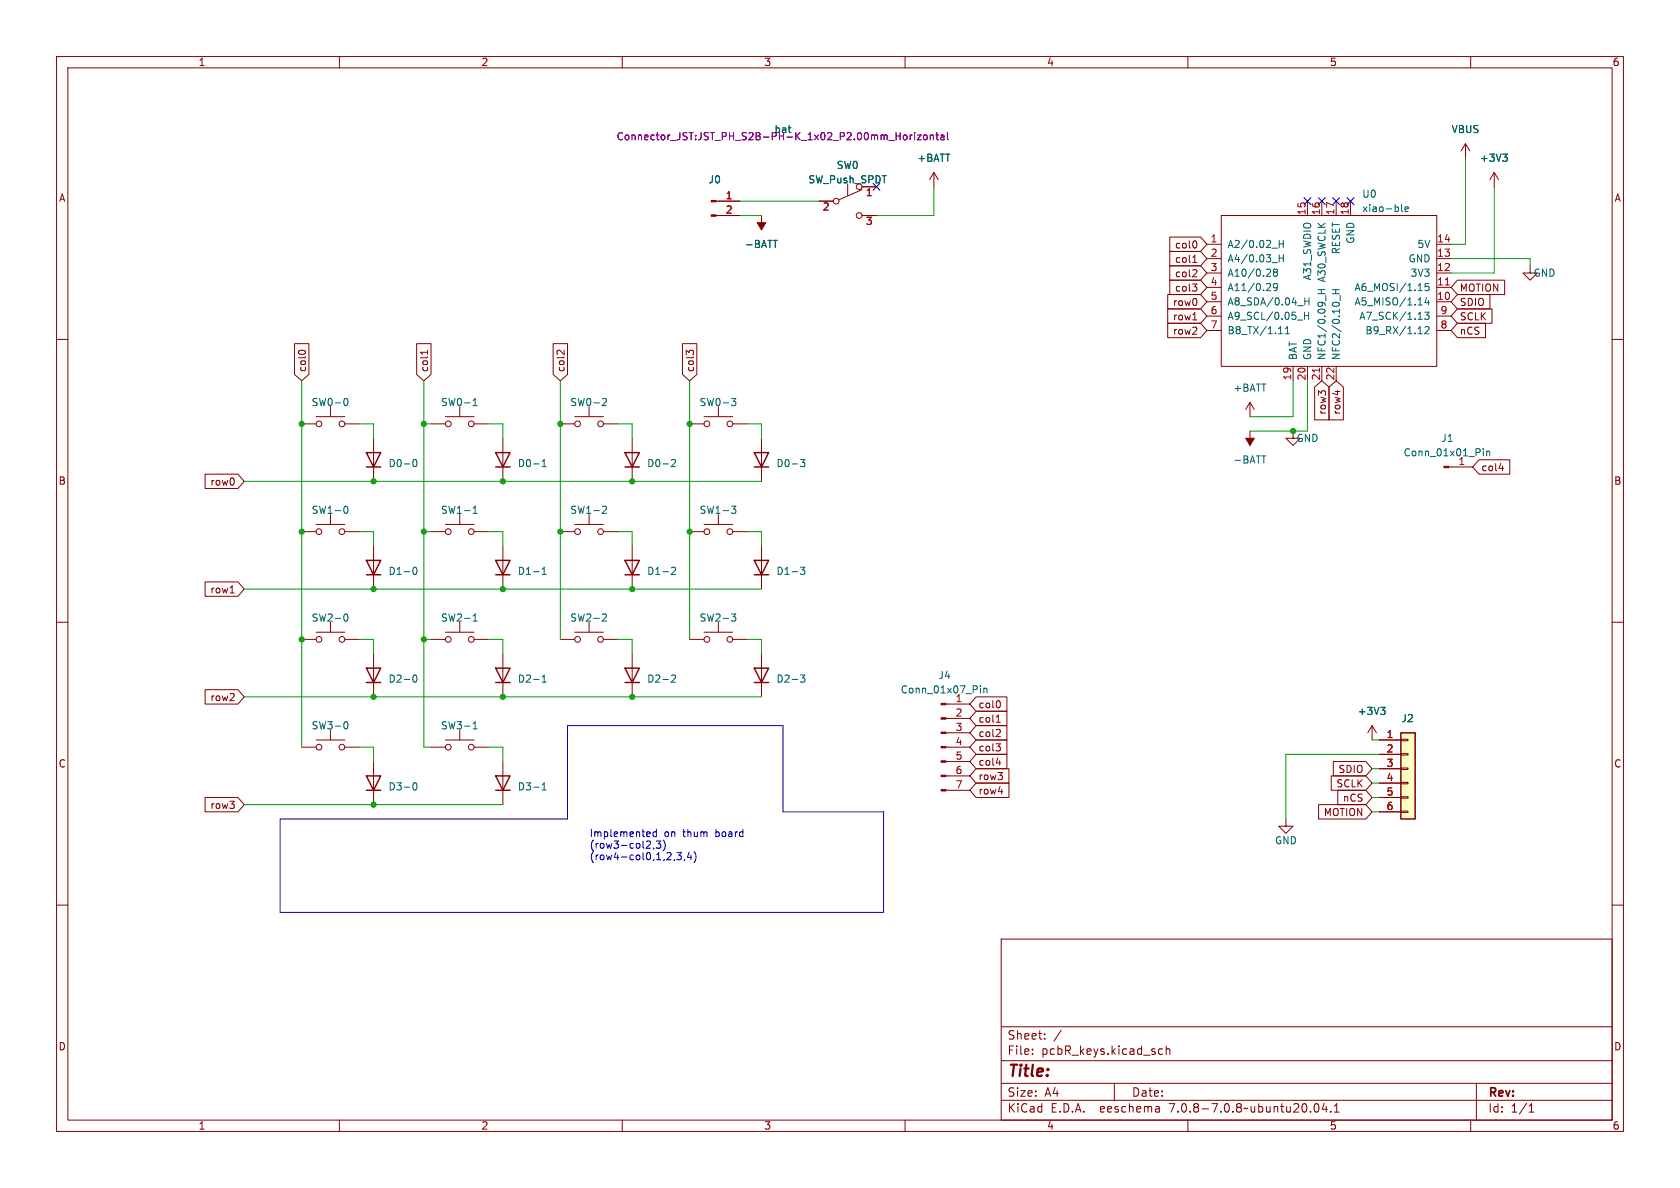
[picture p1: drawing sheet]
<svg xmlns="http://www.w3.org/2000/svg" width="297mm" height="210mm" viewBox="0 0 297 210" stroke-linecap="round" stroke-linejoin="round" font-family="sans-serif">
<g fill="none" stroke="#840000" stroke-width=".18">
<path d="M10 10h277v190h-277zM12 12h273v186h-273zM60 10v2M110 10v2M160 10v2M210 10v2M260 10v2M126.6 38.1h4.2M126.6 35.6h4.2M134.6 38.1v2.5M144.8 35.6h2.5M149.9 32.5v2"/>
<path d="M152.4 38.1h2.5M152.4 33.5l-4.1 1.8M165.1 30.5l-.8 1.3M165.1 30.5v2.5M165.1 30.5l.8 1.3M215.9 38.1h38.1v26.7h-38.1zM231.1 35.6v2.5M233.7 35.6v2.5M236.2 35.6v2.5M238.8 35.6v2.5M259.1 25.4l-.8 1.3M259.1 25.4v2.5"/>
<path d="M259.1 25.4l.7 1.3M264.2 30.5l-.8 1.3M264.2 30.5v2.5M264.2 30.5l.7 1.3M10 60h2M206.4 57.1h5.8l1.2 1.3-1.2 1.3h-5.8zM206.4 52.1h5.8l1.2 1.2-1.2 1.3h-5.8zM206.4 54.6h5.8l1.2 1.3-1.2 1.3h-5.8zM206.8 49.5h5.4l1.2 1.3-1.2 1.3h-5.4zM206.8 47h5.4l1.2 1.3-1.2 1.2h-5.4zM206.8 41.9h5.4l1.2 1.3-1.2 1.3h-5.4zM206.8 44.4h5.4l1.2 1.3-1.2 1.3h-5.4z"/>
<path d="M210.8 50.2h.8l-.4 .5M210.9 56.6h.7M210.9 46.4h.7M211.1 45.3l.1-.2v1.3M211.3 50.7l.3 .2v.3l-.3 .3M211.3 47.7l.3 .2-.1 .3-.7 .7h.8M211.4 42.6l.2 .5-.2 .7M213.4 43.2h2.5M213.4 53.3h2.5M213.4 50.8h2.5M213.4 48.3h2.5M213.4 45.7h2.5"/>
<path d="M213.4 55.9h2.5M213.4 58.4h2.5M254 43.2h2.5M254 53.3h2.5M254 50.8h2.5M254 48.3h2.5M254 45.7h2.5M254 55.9h2.5M254 58.4h2.5M257.7 57.1h4.9v2.6h-4.9l-1.2-1.3zM257.7 54.6h6.1v2.6h-6.1l-1.2-1.3zM257.7 52.1h5.7v2.5h-5.7l-1.2-1.3z"/>
<path d="M257.7 49.5h8.3v2.6h-8.3l-1.2-1.3zM270.5 47v1.3h1.3l-1.3 1.2-1.3-1.2h1.3M285 60h2M52.1 60.8h2.5v5.4l-1.3 1.1-1.2-1.1zM52.8 62.1l.4-.2 .7 .2M53.3 74.9h2.6M55.9 73.7h5.1M58.4 71.9v1.8M61 74.9h2.5M66 77.5v7.6M73.7 60.8h2.5v5.4l-1.3 1.1-1.2-1.1zM75.6 61.9v.7"/>
<path d="M75.6 62.3h-1.3l.2 .1M76.2 74.9h2.5M78.7 73.7h5.1M81.3 71.9v1.8M83.8 74.9h2.6M88.9 77.5v7.6M97.8 60.8h2.5v5.4l-1.2 1.1-1.3-1.1zM99.1 74.9h2.5M99.7 61.9v.8l-.7-.7-.3-.1-.2 .3M101.6 73.7h5.1M104.1 71.9v1.8M106.7 74.9h2.5"/>
<path d="M111.8 77.5v7.6M120.6 60.8h2.6v5.4l-1.3 1.1-1.3-1.1zM121.8 62.3l-.5-.4v.8M121.8 62.2l.2-.3h.3l.3 .3M121.9 74.9h2.6M124.5 73.7h5M127 71.9v1.8M129.5 74.9h2.6M134.6 77.5v7.6M221 71.1l-.8 1.3M221 71.1v2.6M221 76.2v2.5"/>
<path d="M221 71.1l.7 1.3M228.6 76.2v1.3h1.3l-1.3 1.2-1.3-1.2h1.3M228.6 64.8v2.5M231.1 64.8v2.5M232.4 68.4l1.3-1.1 1.3 1.1v5.8h-2.6zM233.7 64.8v2.5M234.9 68.4l1.3-1.1 1.3 1.1v5.8h-2.6zM236.2 64.8v2.5M236.5 69v.8M36.3 83.8h5.8l1.1 1.3-1.1 1.3h-5.8zM53.3 94h2.6M55.9 92.7h5.1"/>
<path d="M58.4 90.9v1.8M61 94h2.5M66 96.5v7.6M76.2 94h2.5M78.7 92.7h5.1M81.3 90.9v1.8M83.8 94h2.6M88.9 96.5v7.6M99.1 94h2.5M101.6 92.7h5.1M104.1 90.9v1.8M106.7 94h2.5"/>
<path d="M111.8 96.5v7.6M121.9 94h2.6M124.5 92.7h5M127 90.9v1.8M129.5 94h2.6M134.6 96.5v7.6M256.1 82.6h4.2M261.5 81.3h5.4v2.5h-5.4l-1.2-1.2zM265 82.8h.8M265.6 82.4v.8M10 110h2M36.3 102.9h5.8l1.1 1.2-1.1 1.3h-5.8z"/>
<path d="M40.7 104.8h.7M53.3 113h2.6M55.9 111.8h5.1M58.4 110v1.8M61 113h2.5M66 115.6v7.6M76.2 113h2.5M78.7 111.8h5.1M81.3 110v1.8M83.8 113h2.6M88.9 115.6v7.6M99.1 113h2.5"/>
<path d="M101.6 111.8h5.1M104.1 110v1.8M106.7 113h2.5M111.8 115.6v7.6M121.9 113h2.6M124.5 111.8h5M127 110v1.8M129.5 113h2.6M134.6 115.6v7.6M285 110h2M36.3 121.9h5.8l1.1 1.3-1.1 1.3h-5.8zM53.3 132.1h2.6"/>
<path d="M55.9 130.8h5.1M58.4 129v1.8M61 132.1h2.5M66 134.6v7.6M76.2 132.1h2.5M78.7 130.8h5.1M81.3 129v1.8M83.8 132.1h2.6M88.9 134.6v7.6M167.2 132.1h4.2M167.2 139.7h4.2M167.2 137.2h4.2"/>
<path d="M167.2 134.6h4.2M167.2 129.5h4.2M167.2 127h4.2M167.2 124.5h4.2M172.6 138.4h5.8v2.6h-5.8l-1.2-1.3zM172.6 130.8h5.4v2.6h-5.4l-1.2-1.3zM172.6 125.7h5.4v2.6h-5.4l-1.2-1.3zM172.6 135.9h5.8v2.5h-5.8l-1.2-1.2zM172.6 128.3h5.4v2.5h-5.4l-1.2-1.3zM172.6 123.2h5.4v2.5h-5.4l-1.2-1.2zM172.6 133.3h5.4v2.6h-5.4l-1.2-1.3zM176.1 131.5h.7l-.4 .5"/>
<path d="M176.1 127.7h.7M176.1 134.9h.8M176.4 126.6l.1-.2v1.3M176.5 139.9h.8M176.6 132l.2 .2v.3l-.2 .3M176.6 128.9l.2 .3v.3l-.7 .7h.7M176.7 123.9l.1 .4-.1 .8M176.7 134.4v.9M235.3 137.2h6.2l1.1 1.2-1.1 1.3h-6.2zM235.7 134.6h5.8l1.1 1.3-1.1 1.3h-5.8zM236.5 139.7h5l1.1 1.3-1.1 1.2h-5zM242.6 128.3l-.8 1.2"/>
<path d="M242.6 128.3v2.5M242.6 128.3l.7 1.2M243.8 130.8h3.8M243.8 133.4h3.8M243.8 135.9h3.8M243.8 138.4h3.8M247.6 138.3h1.3v.3h-1.3zM247.6 135.8h1.3v.2h-1.3zM247.6 133.2h1.3v.3h-1.3zM247.6 130.7h1.3v.2h-1.3zM10 160h2M36.3 141h5.8l1.1 1.2-1.1 1.3h-5.8z"/>
<path d="M227.3 144.8v1.3h1.3l-1.3 1.2-1.2-1.2h1.2M233.1 142.2h8.4l1.1 1.3-1.1 1.3h-8.4zM243.8 141h3.8M243.8 143.5h3.8M247.6 143.4h1.3v.2h-1.3zM247.6 140.8h1.3v.3h-1.3zM285 160h2M177 166h108v32h-108zM60 198v2M110 198v2M160 198v2M177 194.5h108"/>
<path d="M177 191.5h108M177 187.5h108M177 181.5h108M182.5 186.3v.1M182.5 185.5v.1M184.7 183.6v.1M184.7 182.8v.1M187.6 182.1l-1.3 2M197 191.5v3M204.8 186.1l.3 .3 .4-.1M204.9 195.7l.1 .9M205 196.5l-.2 .1"/>
<path d="M205 196h-.2M205.5 185.5l-.4-.1-.3 .3M206.2 185.5l.2-.1 .3 .1 .1 .9M206.2 184.9v1.5M210 198v2M232.5 195.2l.2-.1a.81 .81 0 0 1 .6 .6 .81 .81 0 0 1-.3 .8l-.2 .1a.81 .81 0 0 1-.3-1.4zM234.1 195l-.4 1.1h1M234.5 195.6v1M235.2 196.5v.1M235.9 196.6h.8M235.9 195.5l.4-.4v1.5M260 198v2"/>
<path d="M261 191.5v6.5M270.3 196.6h.9M270.3 195.5l.4-.4v1.5"/>
<circle cx="147.8" cy="35.6" r=".51"/>
<circle cx="151.9" cy="38.1" r=".51"/>
<circle cx="151.9" cy="33" r=".51"/>
<circle cx="56.4" cy="74.9" r=".51"/>
<circle cx="60.5" cy="74.9" r=".51"/>
<circle cx="79.2" cy="74.9" r=".51"/>
<circle cx="83.3" cy="74.9" r=".51"/>
<circle cx="102.1" cy="74.9" r=".51"/>
<circle cx="106.2" cy="74.9" r=".51"/>
<circle cx="125" cy="74.9" r=".51"/>
<circle cx="129" cy="74.9" r=".51"/>
<circle cx="56.4" cy="94" r=".51"/>
<circle cx="60.5" cy="94" r=".51"/>
<circle cx="79.2" cy="94" r=".51"/>
<circle cx="83.3" cy="94" r=".51"/>
<circle cx="102.1" cy="94" r=".51"/>
<circle cx="106.2" cy="94" r=".51"/>
<circle cx="125" cy="94" r=".51"/>
<circle cx="129" cy="94" r=".51"/>
<circle cx="56.4" cy="113" r=".51"/>
<circle cx="60.5" cy="113" r=".51"/>
<circle cx="79.2" cy="113" r=".51"/>
<circle cx="83.3" cy="113" r=".51"/>
<circle cx="102.1" cy="113" r=".51"/>
<circle cx="106.2" cy="113" r=".51"/>
<circle cx="125" cy="113" r=".51"/>
<circle cx="129" cy="113" r=".51"/>
<circle cx="56.4" cy="132.1" r=".51"/>
<circle cx="60.5" cy="132.1" r=".51"/>
<circle cx="79.2" cy="132.1" r=".51"/>
<circle cx="83.3" cy="132.1" r=".51"/>
</g>
<path d="M247.6 129.5h2.6v15.3h-2.6z" fill="#ffffc2" stroke="#ffffc2" stroke-width=".18"/>
<g fill="none" stroke="#840000" stroke-width=".25">
<path d="M64.8 99.1h2.5l-1.3 2.5zM64.8 80h2.5l-1.3 2.6zM64.8 82.6h2.5M87.6 80h2.6l-1.3 2.6zM87.6 99.1h2.6l-1.3 2.5zM87.6 82.6h2.6M110.5 99.1h2.5l-1.2 2.5zM110.5 80h2.5l-1.2 2.6zM110.5 82.6h2.5M133.3 99.1h2.6l-1.3 2.5zM133.3 80h2.6l-1.3 2.6zM133.3 82.6h2.6"/>
<path d="M64.8 118.1h2.5l-1.3 2.6zM64.8 101.6h2.5M87.6 118.1h2.6l-1.3 2.6zM87.6 101.6h2.6M110.5 118.1h2.5l-1.2 2.6zM110.5 101.6h2.5M133.3 118.1h2.6l-1.3 2.6zM133.3 101.6h2.6M64.8 137.2h2.5l-1.3 2.5zM64.8 120.7h2.5M64.8 139.7h2.5M87.6 137.2h2.6l-1.3 2.5z"/>
<path d="M87.6 120.7h2.6M87.6 139.7h2.6M110.5 120.7h2.5M133.3 120.7h2.6M247.6 129.5h2.6v15.3h-2.6z"/>
</g>
<g fill="none" stroke="#006464" stroke-width=".18">
<path d="M247.8 36.1v1.1l.2 .2M248.4 37l.6-.1-.1-.3h-.3l-.2 .1v.6h.5M265.7 27.2h.8l-.5 .5M266.2 27.7l.3 .3v.3l-.3 .2M136.7 42.5h.7M224.5 50.2l.1 .2v.3l-.8 .7h.8M224.5 47.6l.1 .2v.3l-.8 .7h.8M224.9 43.9h.9M224.9 46.4h.9M225.4 48.1l-.3 .3 .1 .3 .2 .1h.3l.1-.2v-.2l-.2-.3M225.4 48.1l-.3-.2 .3-.3h.2l.2 .2-.2 .3M225.4 48.1h.2"/>
<path d="M225.8 50.7l-.2 .2-.4-.1-.1-.1 .1-.5 .4-.1 .2 .1a.84 .84 0 0 1-.3 1.2h-.3M226 59h.8M226.1 42.5v1.3M226.1 45v1.3M226.1 43.1h.8M226.1 45.6h.8M226.9 42.5v1.3M226.9 45v1.3M227.2 59h.8M227.2 58.1l.4-.4v1.3M229.4 56.6h.9M229.4 54h1"/>
<path d="M230.6 55.2v1.3M230.6 55.8h.7M230.7 52.6v1.3M230.7 53.3h.7M231.3 55.2v1.3M231.4 52.6v1.3M233 51.9h1.3M233 51.2h1.3M233.6 51.2v.7M234.4 52.2v1M235.5 51.9h1.3M235.5 51.2h1.3"/>
<path d="M236.1 51.2v.7M236.9 52.2v1M250.7 59h.7M251.9 55.2h.7l-.4 .5 .4 .1v.5l-.2 .2-.5-.2M251.9 57.9l.5-.2 .2 .4-.7 .9h.7M252.2 52.6l-.3 .9h.8M252.5 53.1v.8M252.6 50.1h-.6l-.1 .6 .2-.1 .4 .1 .1 .1v.5l-.2 .1-.5-.1M60.9 70.6l.2-.2a.68 .68 0 0 1 .4 .7 .68 .68 0 0 1-.4 .6l-.2-.1M83.6 70.8l.4-.4v1.3M83.6 71.7h.8M106.6 70.5l.4-.1 .2 .4-.8 .9h.8"/>
<path d="M129.3 70.4h.8l-.4 .5 .3 .1 .1 .5-.3 .2h-.3M262.2 79.3v.1M262.2 79.7v.9M262.8 79.7v.9M262.8 79.9l.2-.2 .3 .1 .1 .8M60.9 89.6l.2-.1a.68 .68 0 0 1 .4 .6 .68 .68 0 0 1-.4 .6l-.2-.1M73.2 81.3l.1-.1a.68 .68 0 0 1 .4 .7 .68 .68 0 0 1-.4 .6 .84 .84 0 0 1-.1-1.2zM83.6 90.7h.8M83.6 89.8l.4-.3v1.2M95.8 81.6l.4-.4v1.3M95.8 82.5h.8M106.6 89.5h.4l.2 .3-.8 .9h.8"/>
<path d="M118.7 81.3l.5-.1 .2 .4-.8 .9h.8M129.3 89.5h.8l-.4 .5 .3 .1 .1 .4-.3 .2h-.3M141.5 81.2h.8l-.4 .5 .3 .1v.6l-.2 .1-.5-.1M223.1 80.6h.7M60.9 108.7l.2-.2a.68 .68 0 0 1 .4 .7 .68 .68 0 0 1-.4 .6l-.2-.1M73.2 100.3h.1a.68 .68 0 0 1 .4 .6 .68 .68 0 0 1-.4 .6 .84 .84 0 0 1-.1-1.2zM73.2 119.4l.1-.1a.68 .68 0 0 1 .4 .7 .68 .68 0 0 1-.4 .6 .84 .84 0 0 1-.1-1.2zM83.6 108.9l.4-.4v1.3M83.6 109.8h.8M95.8 101.5h.8M95.8 100.6l.4-.3v1.2M95.8 119.7l.4-.4v1.3"/>
<path d="M106.6 108.6l.4-.1 .2 .4-.8 .9h.8M118.7 119.4l.5-.1 .2 .4-.8 .9h.8M118.7 100.4l.5-.1 .2 .3-.8 .9h.8M129.3 108.5h.8l-.4 .5 .3 .1 .1 .5-.3 .2h-.3M141.5 119.3h.8l-.4 .5 .3 .1v.6l-.2 .1-.5-.1M141.5 100.3h.8l-.4 .5 .3 .1v.5l-.2 .1-.5-.1M60.9 127.7l.2-.1a.68 .68 0 0 1 .4 .6 .68 .68 0 0 1-.4 .6l-.2-.1M73.2 138.4h.1a.68 .68 0 0 1 .4 .6 .68 .68 0 0 1-.4 .6 .84 .84 0 0 1-.1-1.2zM83.6 127.9l.4-.3v1.2M83.6 128.8h.8M95.8 120.6h.8M95.8 138.7l.4-.3v1.2"/>
<path d="M95.8 139.6h.8M173.3 121.2v.2M173.3 121.7v.8M173.9 121.7v.8M173.9 121.8l.2-.1h.3l.1 .8M244.1 125h.8l-.5 .5M244.6 125.5l.3 .3v.3l-.3 .2"/>
</g>
<g fill="#840000" stroke="#840000" stroke-width=".18">
<path d="M220.2 77.5h1.5l-.7 1.2z"/>
<path d="M255.3 82.4h.8v.3h-.8z"/>
<path d="M125.7 38h.9v.2h-.9z"/>
<path d="M125.7 35.4h.9v.3h-.9z"/>
<path d="M133.9 39.4h1.5l-.8 1.2z"/>
<path d="M166.4 139.6h.8v.2h-.8z"/>
<path d="M166.4 137h.8v.3h-.8z"/>
<path d="M166.4 134.5h.8v.2h-.8z"/>
<path d="M166.4 132h.8v.2h-.8z"/>
<path d="M166.4 129.4h.8v.3h-.8z"/>
<path d="M166.4 126.9h.8v.2h-.8z"/>
<path d="M166.4 124.3h.8v.3h-.8z"/>
</g>
<path d="M255.5 50.4h.7M233.3 65.1v.7" fill="none" stroke="#a90000" stroke-width=".18"/>
<g fill="none" stroke="#840084" stroke-width=".18">
<path d="M160.1 23.9l.3 .2v.4l-.3 .2M160.9 23.9v.8M161.3 23.9l-.4 .2M161.7 23.4v.2M161.7 23.9v.8M162.2 23.9h.6l-.6 .8h.6M163.3 24l.2-.1 .4 .1v.5l-.1 .1-.3 .1-.2-.1zM164.5 24l.1-.1h.3l.1 .8M164.5 23.9v.8M165.4 23.9h.5M165.6 23.4v1.1l.3 .2M166.3 23.9h.5l.1 .8"/>
<path d="M166.9 24.2h-.4l-.2 .2 .2 .3 .4-.1M167.5 23.4v1.1l.2 .2"/>
</g>
<g fill="none" stroke="#0000c2" stroke-width=".18">
<path d="M49.5 144.8h50.8v-16.5h38.1v15.2h17.8v17.8h-106.7zM114.2 149.9h.8M114.8 147.1l.1 .3-.6 .1M114.9 147.8l-.1 .1M114.9 148.8v.4M115.6 149.9l-.1 .2M116 146.6v1.3M116 147.1h-.3l-.3 .2 .1 .5h.5M116 148.7h.8l-.4 .5 .4 .1v.5l-.2 .1-.6-.1M117.3 148.6a1.49 1.49 0 0 1 0 1.8M119.7 150.7h.7l-.4 .5 .4 .1v.6l-.2 .1-.5-.1M121.1 151.9l-.2 .3"/>
<path d="M121.8 150.7l-.3 .9h.8M122.1 151.1v.9M122.7 150.5a1.46 1.46 0 0 1 0 2"/>
</g>
<g fill="none" stroke="#009600" stroke-width=".18">
<path d="M130.8 38.1h3.8M130.8 35.6h14M165.1 33v5.1h-10.2M259.1 27.9v15.3h-2.6M264.2 33v15.3h-7.7M256.5 45.7h14v1.3M53.3 67.3v64.8M63.5 74.9h2.5v2.6M74.9 74.9h1.3M74.9 67.3v64.8h1.3M86.4 74.9h2.5v2.6M99.1 67.3v45.7"/>
<path d="M109.2 74.9h2.6v2.6M121.9 67.3v45.7M132.1 74.9h2.5v2.6M228.6 67.3v6.4h-7.6M231.1 67.3v8.9h-10.1M43.2 85.1h91.4M63.5 94h2.5v2.5M74.9 94h1.3M86.4 94h2.5v2.5M109.2 94h2.6v2.5M132.1 94h2.5v2.5M43.2 104.1h91.4"/>
<path d="M63.5 113h2.5v2.6M74.9 113h1.3M86.4 113h2.5v2.6M109.2 113h2.6v2.6M132.1 113h2.5v2.6M43.2 123.2h91.4M63.5 132.1h2.5v2.5M86.4 132.1h2.5v2.5M242.6 130.8h1.2M242.6 135.9h1.2M242.6 138.4h1.2M243.8 133.4h-16.5v11.4"/>
<path d="M43.2 142.2h45.7M242.6 141h1.2M242.6 143.5h1.2"/>
</g>
<path d="M154.3 32.4l1.2 1.2M155.5 32.4l-1.2 1.2M230.5 35l1.2 1.2M231.7 35l-1.2 1.2M233.1 35l1.2 1.2M234.3 35l-1.2 1.2M235.6 35l1.2 1.2M236.8 35l-1.2 1.2M238.2 35l1.2 1.2M239.4 35l-1.2 1.2" fill="none" stroke="#000084" stroke-width=".18"/>
<g fill="#009600" stroke="#009600" stroke-width=".18">
<circle cx="111.8" cy="85.1" r=".46"/>
<circle cx="121.9" cy="94" r=".46"/>
<circle cx="121.9" cy="74.9" r=".46"/>
<circle cx="111.8" cy="104.1" r=".46"/>
<circle cx="111.8" cy="123.2" r=".46"/>
<circle cx="88.9" cy="123.2" r=".46"/>
<circle cx="66" cy="142.2" r=".46"/>
<circle cx="74.9" cy="94" r=".46"/>
<circle cx="66" cy="104.1" r=".46"/>
<circle cx="66" cy="85.1" r=".46"/>
<circle cx="53.3" cy="94" r=".46"/>
<circle cx="53.3" cy="74.9" r=".46"/>
<circle cx="74.9" cy="74.9" r=".46"/>
<circle cx="66" cy="123.2" r=".46"/>
<circle cx="53.3" cy="113" r=".46"/>
<circle cx="228.6" cy="76.2" r=".46"/>
<circle cx="88.9" cy="104.1" r=".46"/>
<circle cx="99.1" cy="94" r=".46"/>
<circle cx="88.9" cy="85.1" r=".46"/>
<circle cx="74.9" cy="113" r=".46"/>
<circle cx="99.1" cy="74.9" r=".46"/>
</g>
<text font-size="2.8" fill="#840000" x="178" y="190.9">Title:</text>
<g font-size="2.1" fill="#840000">
<text x="178" y="184">Sheet:</text>
<text x="178" y="186.7">File:</text>
<text x="184.1" y="186.7">pcbR_keys.kicad_sch</text>
<text x="178" y="196.9">KiCad</text>
<text x="178" y="194.1">Size:</text>
<text x="184.7" y="194.1">A4</text>
<text x="185.7" y="196.9">E.D.A.</text>
<text x="194.6" y="196.9">eeschema</text>
<text x="200" y="194.1">Date:</text>
<text x="207" y="196.9">7.0.8-7.0.8~ubuntu20.04.1</text>
<text x="263" y="194.3">Rev:</text>
<text x="263" y="196.9">Id:</text>
<text x="267.1" y="196.9">1/1</text>
</g>
<g font-size="1.8" fill="#840000">
<text x="35" y="11.9">1</text>
<text x="85" y="11.9">2</text>
<text x="135" y="11.9">3</text>
<text x="185" y="11.9">4</text>
<text x="235" y="11.9">5</text>
<text x="285" y="11.9">6</text>
<text x="10.3" y="35.9">A</text>
<text x="142.8" y="32.6">SW_Push_SPDT</text>
<text x="285.3" y="35.9">A</text>
<text x="207.6" y="44.1">col0</text>
<text x="207.6" y="46.7">col1</text>
<text x="207.6" y="51.8">col3</text>
<text x="207.6" y="49.2">col2</text>
<text x="258" y="51.8">MOTION</text>
<text x="207.3" y="59.4">row2</text>
<text x="207.3" y="54.3">row0</text>
<text x="207.3" y="56.8">row1</text>
<text x="258" y="59.4">nCS</text>
<text x="258" y="56.8">SCLK</text>
<text x="258" y="54.3">SDIO</text>
<text x="54.3" y="65.9" transform="rotate(-90 54.3 65.9)">col0</text>
<text x="75.9" y="65.9" transform="rotate(-90 75.9 65.9)">col1</text>
<text x="100" y="65.9" transform="rotate(-90 100 65.9)">col2</text>
<text x="122.9" y="65.9" transform="rotate(-90 122.9 65.9)">col3</text>
<text x="234.6" y="73.4" transform="rotate(-90 234.6 73.4)">row3</text>
<text x="237.2" y="73.4" transform="rotate(-90 237.2 73.4)">row4</text>
<text x="261.8" y="83.5">col4</text>
<text x="10.3" y="85.9">B</text>
<text x="37.1" y="86">row0</text>
<text x="285.3" y="85.9">B</text>
<text x="37.1" y="105.1">row1</text>
<text x="37.1" y="124.1">row2</text>
<text x="172.9" y="125.4">col0</text>
<text x="172.9" y="128">col1</text>
<text x="172.9" y="130.5">col2</text>
<text x="10.3" y="135.9">C</text>
<text x="172.9" y="133">col3</text>
<text x="172.9" y="135.6">col4</text>
<text x="236.5" y="136.8">SDIO</text>
<text x="285.3" y="135.9">C</text>
<text x="37.1" y="143.2">row3</text>
<text x="172.9" y="140.7">row4</text>
<text x="172.9" y="138.1">row3</text>
<text x="236.2" y="139.4">SCLK</text>
<text x="237.3" y="141.9">nCS</text>
<text x="233.9" y="144.5">MOTION</text>
<text x="10.3" y="185.9">D</text>
<text x="285.3" y="185.9">D</text>
<text x="35" y="199.9">1</text>
<text x="85" y="199.9">2</text>
<text x="135" y="199.9">3</text>
<text x="185" y="199.9">4</text>
<text x="235" y="199.9">5</text>
<text x="285" y="199.9">6</text>
</g>
<g font-size="1.8" fill="#840084">
<text x="136.8" y="23.7">bat</text>
<text x="108.9" y="25">Connector_JST:JST_PH_S2B-PH-K_1x02_P2.00mm_Horizontal</text>
</g>
<g font-size="1.8" fill="#006464">
<text x="256.5" y="23.7">VBUS</text>
<text x="162.1" y="28.8">+BATT</text>
<text x="261.5" y="28.8">+3V3</text>
<text x="125.2" y="32.6">J0</text>
<text x="147.8" y="30.1">SW0</text>
<text x="240.7" y="35.2">U0</text>
<text x="240.7" y="37.7">xiao-ble</text>
<text x="131.6" y="44">-BATT</text>
<text x="216.9" y="44">A2/0.02_H</text>
<text x="216.9" y="46.6">A4/0.03_H</text>
<text x="237.1" y="45.1" transform="rotate(-90 237.1 45.1)">RESET</text>
<text x="239.6" y="43.2" transform="rotate(-90 239.6 43.2)">GND</text>
<text x="248.9" y="46.6">GND</text>
<text x="250.5" y="44">5V</text>
<text x="216.9" y="49.1">A10/0.28</text>
<text x="216.9" y="51.7">A11/0.29</text>
<text x="232" y="49.7" transform="rotate(-90 232 49.7)">A31_SWDIO</text>
<text x="234.5" y="50" transform="rotate(-90 234.5 50)">A30_SWCLK</text>
<text x="239.4" y="51.7">A6_MOSI/1.15</text>
<text x="249.3" y="49.1">3V3</text>
<text x="271" y="49.1">GND</text>
<text x="216.9" y="54.2">A8_SDA/0.04_H</text>
<text x="216.9" y="56.7">A9_SCL/0.05_H</text>
<text x="216.9" y="59.3">B8_TX/1.11</text>
<text x="239.4" y="54.2">A5_MISO/1.14</text>
<text x="240.2" y="56.7">A7_SCK/1.13</text>
<text x="241.3" y="59.3">B9_RX/1.12</text>
<text x="229.5" y="63.8" transform="rotate(-90 229.5 63.8)">BAT</text>
<text x="232" y="63.8" transform="rotate(-90 232 63.8)">GND</text>
<text x="234.5" y="63.8" transform="rotate(-90 234.5 63.8)">NFC1/0.09_H</text>
<text x="237.1" y="63.8" transform="rotate(-90 237.1 63.8)">NFC2/0.10_H</text>
<text x="55" y="72">SW0-0</text>
<text x="77.9" y="72">SW0-1</text>
<text x="100.7" y="72">SW0-2</text>
<text x="123.6" y="72">SW0-3</text>
<text x="217.9" y="69.4">+BATT</text>
<text x="68.6" y="82.8">D0-0</text>
<text x="91.4" y="82.8">D0-1</text>
<text x="114.3" y="82.8">D0-2</text>
<text x="137.2" y="82.8">D0-3</text>
<text x="217.9" y="82.1">-BATT</text>
<text x="229.1" y="78.3">GND</text>
<text x="248" y="80.9">Conn_01x01_Pin</text>
<text x="254.7" y="78.3">J1</text>
<text x="257.7" y="82.3">1</text>
<text x="55" y="91">SW1-0</text>
<text x="77.9" y="91">SW1-1</text>
<text x="100.7" y="91">SW1-2</text>
<text x="123.6" y="91">SW1-3</text>
<text x="68.6" y="101.8">D1-0</text>
<text x="91.4" y="101.8">D1-1</text>
<text x="114.3" y="101.8">D1-2</text>
<text x="137.2" y="101.8">D1-3</text>
<text x="55" y="110.1">SW2-0</text>
<text x="77.9" y="110.1">SW2-1</text>
<text x="100.7" y="110.1">SW2-2</text>
<text x="123.6" y="110.1">SW2-3</text>
<text x="68.6" y="120.9">D2-0</text>
<text x="91.4" y="120.9">D2-1</text>
<text x="114.3" y="120.9">D2-2</text>
<text x="137.2" y="120.9">D2-3</text>
<text x="159.1" y="122.8">Conn_01x07_Pin</text>
<text x="165.8" y="120.2">J4</text>
<text x="168.8" y="124.2">1</text>
<text x="55" y="129.1">SW3-0</text>
<text x="77.9" y="129.1">SW3-1</text>
<text x="239.9" y="126.6">+3V3</text>
<text x="247.7" y="127.9">J2</text>
<text x="68.6" y="139.9">D3-0</text>
<text x="91.4" y="139.9">D3-1</text>
<text x="225.3" y="149.5">GND</text>
</g>
<g font-size="1.8" fill="#a90000">
<text x="128.2" y="35.3">1</text>
<text x="153" y="35">1</text>
<text x="128.2" y="37.8">2</text>
<text x="145.3" y="37.5">2</text>
<text x="153" y="40.1">3</text>
<text x="230.9" y="38.1" transform="rotate(-90 230.9 38.1)">15</text>
<text x="233.4" y="38.1" transform="rotate(-90 233.4 38.1)">16</text>
<text x="236" y="38.1" transform="rotate(-90 236 38.1)">17</text>
<text x="238.5" y="38.1" transform="rotate(-90 238.5 38.1)">18</text>
<text x="213.9" y="42.9">1</text>
<text x="213.9" y="45.5">2</text>
<text x="254" y="45.5">13</text>
<text x="254" y="42.9">14</text>
<text x="213.9" y="48">3</text>
<text x="213.9" y="50.5">4</text>
<text x="213.9" y="53.1">5</text>
<text x="254" y="53.1">10</text>
<text x="254" y="50.5">11</text>
<text x="254" y="48">12</text>
<text x="213.9" y="55.6">6</text>
<text x="213.9" y="58.2">7</text>
<text x="254.6" y="58.2">8</text>
<text x="254.6" y="55.6">9</text>
<text x="228.3" y="67.4" transform="rotate(-90 228.3 67.4)">19</text>
<text x="230.9" y="67.4" transform="rotate(-90 230.9 67.4)">20</text>
<text x="233.4" y="67.4" transform="rotate(-90 233.4 67.4)">21</text>
<text x="236" y="67.4" transform="rotate(-90 236 67.4)">22</text>
<text x="168.8" y="126.7">2</text>
<text x="168.8" y="129.3">3</text>
<text x="168.8" y="131.8">4</text>
<text x="245" y="130.6">1</text>
<text x="168.8" y="134.4">5</text>
<text x="168.8" y="136.9">6</text>
<text x="245" y="133.1">2</text>
<text x="245" y="135.6">3</text>
<text x="168.8" y="139.4">7</text>
<text x="245" y="138.2">4</text>
<text x="245" y="140.7">5</text>
<text x="245" y="143.3">6</text>
</g>
<g font-size="1.8" fill="#0000c2">
<text x="104.1" y="148.1">Implemented</text>
<text x="117.4" y="148.1">on</text>
<text x="120.9" y="148.1">thum</text>
<text x="126.8" y="148.1">board</text>
<text x="104.1" y="150.1">(row3-col2,3)</text>
<text x="104.1" y="152.2">(row4-col0,1,2,3,4)</text>
</g>
</svg>
